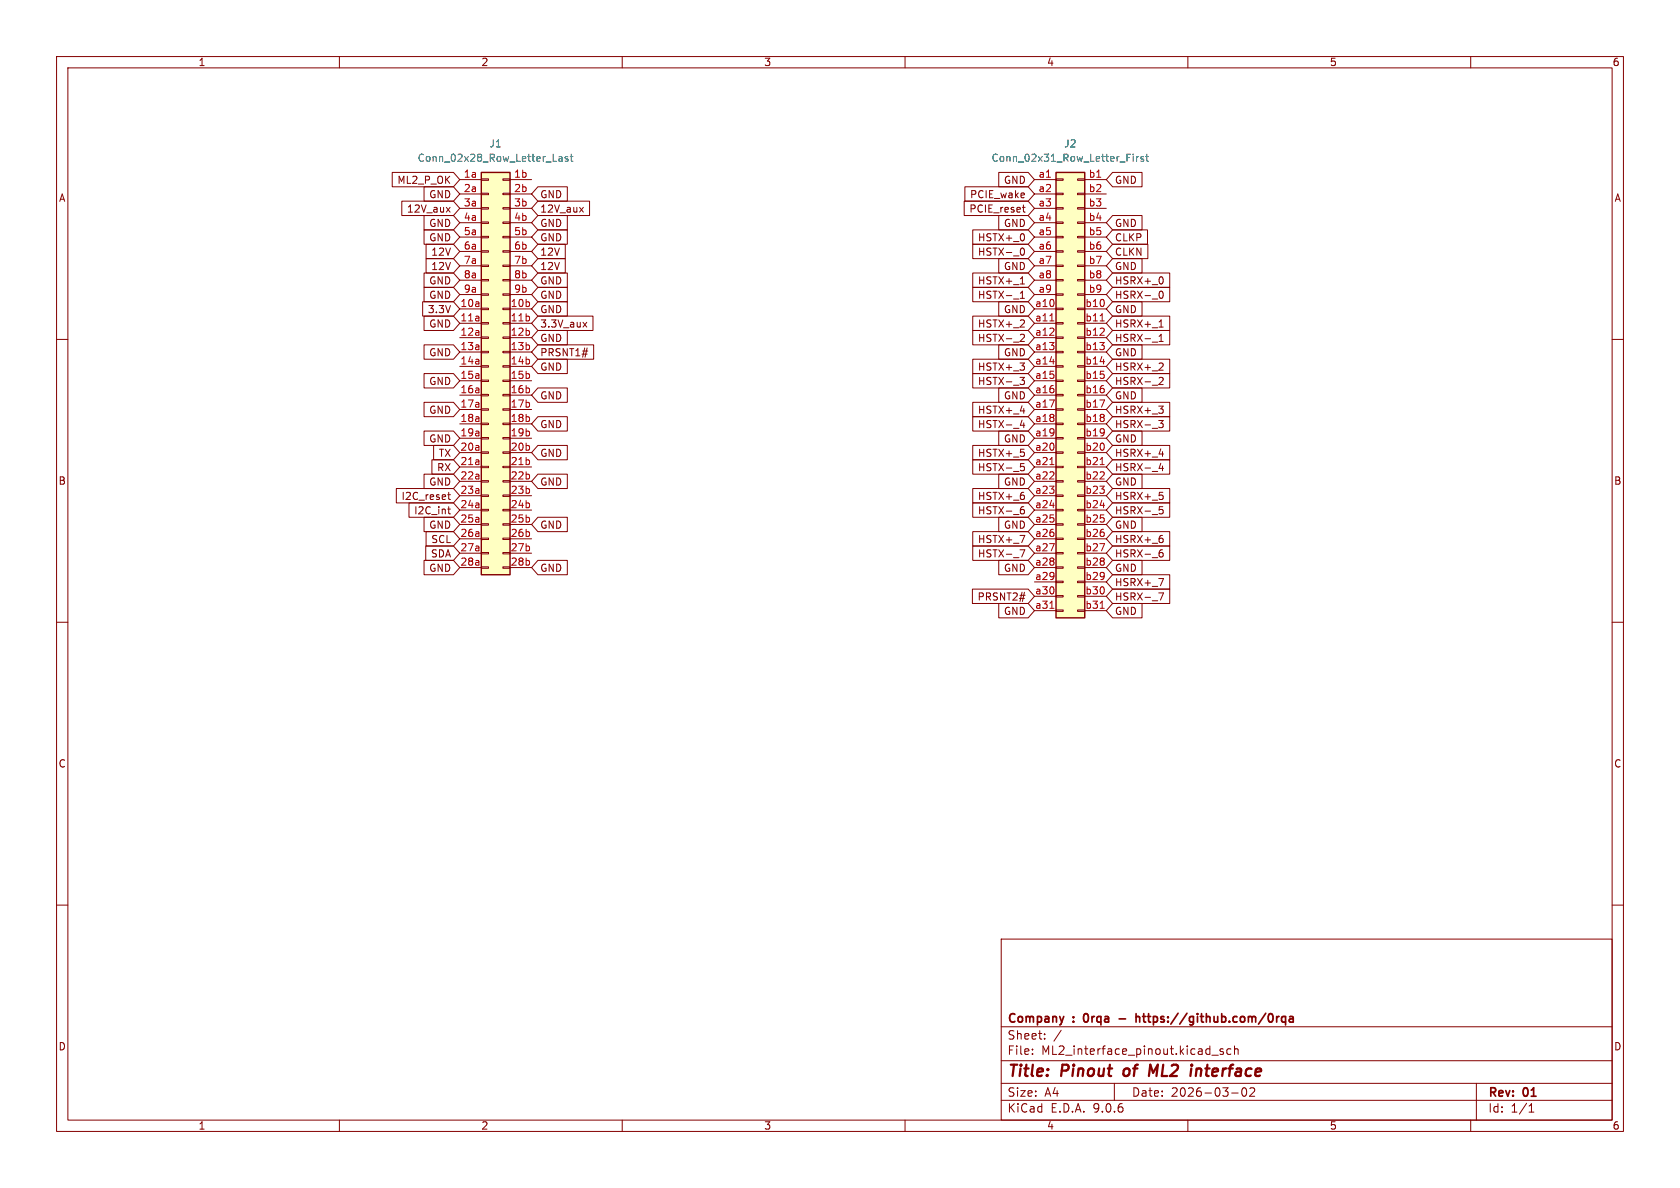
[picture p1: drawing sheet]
<svg xmlns="http://www.w3.org/2000/svg" width="297mm" height="210mm" viewBox="0 0 297 210" stroke-linecap="round" stroke-linejoin="round" font-family="sans-serif">
<g fill="none" stroke="#840000" stroke-width=".18">
<path d="M10 10h277v190h-277zM12 12h273v186h-273zM60 10v2M110 10v2M160 10v2M210 10v2M260 10v2M10 60h2M285 60h2M10 110h2M285 110h2M10 160h2"/>
<path d="M177 166h108v32h-108zM285 160h2M60 198v2M110 198v2M160 198v2M177 194.5h108M177 191.5h108M177 187.5h108M177 181.5h108M182.5 186.3v.1M182.5 185.5v.1M184.7 183.6v.1"/>
<path d="M184.7 182.8v.1M187.6 182.1l-1.3 2M197 191.5v3M210 198v2M214.2 186.5h1.2M216.2 185.5l-.3-.1-.2 .2v.2l.5 .2v.3h-.5M217.6 185.5l-.4-.1-.3 .3v.4l.1 .2h.6M217.7 193.2h1.2M218.2 185.5l.3-.1 .3 .1 .1 .9M218.2 184.9v1.5M219.7 192.4l.2-.1a.81 .81 0 0 1 .6 .6 .81 .81 0 0 1-.3 .8l-.2 .1a.81 .81 0 0 1-.3-1.4zM221 192.4l.5-.1 .2 .1 .1 .3-.9 1.1h.9"/>
<path d="M260 198v2M261 191.5v6.5M270.3 196.6h.9M270.3 195.5l.4-.4v1.5"/>
</g>
<path d="M198.8 189.1l-.2 .7 .3 .4M203.4 188.2l.4 1.4 .9-1.4M211.6 188.9l-.2 1.3M212.1 188.9l-.6 .2" fill="none" stroke="#840000" stroke-width=".4"/>
<path d="M191.6 179.5v.9M200.8 179.2v1.5M200.8 179.8l.3-.1 .3 .1 .1 .9M202 179.7h.6M227.3 179.8l-.5-.1-.2 .3M227.3 179.7v1.5M228 179.8h.6v.9M197.8 180.1h1.2M226.6 180.4l.2 .3 .5-.1M228.6 180l-.5 .1a.29 .29 0 0 0-.2 .3 .29 .29 0 0 0 .2 .3l.5-.1" fill="none" stroke="#840000" stroke-width=".3"/>
<path d="M186.7 30.5h5.1v78.7h-5.1z" fill="#ffffc2"/>
<path d="M186.7 30.5h5.1v78.7h-5.1z" fill="none" stroke="#840000" stroke-width=".25"/>
<g fill="none" stroke="#840000" stroke-width=".18">
<path d="M182.9 31.8h3.8M182.9 34.3h3.8M182.9 36.8h3.8M182.9 39.4h3.8M186.7 31.6h1.3v.3h-1.3zM186.7 34.2h1.3v.2h-1.3zM186.7 36.7h1.3v.3h-1.3zM186.7 39.2h1.3v.3h-1.3zM190.5 31.6h1.3v.3h-1.3zM190.5 34.2h1.3v.2h-1.3zM190.5 36.7h1.3v.3h-1.3zM190.5 39.2h1.3v.3h-1.3z"/>
<path d="M191.8 31.8h3.8M191.8 34.3h3.8M191.8 36.8h3.8M191.8 39.4h3.8M182.9 41.9h3.8M182.9 44.5h3.8M182.9 47h3.8M182.9 49.5h3.8M182.9 52.1h3.8M182.9 54.6h3.8M182.9 57.2h3.8M182.9 59.7h3.8"/>
<path d="M186.7 41.8h1.3v.2h-1.3zM186.7 44.3h1.3v.3h-1.3zM186.7 46.9h1.3v.2h-1.3zM186.7 49.4h1.3v.3h-1.3zM186.7 51.9h1.3v.3h-1.3zM186.7 54.5h1.3v.2h-1.3zM186.7 57h1.3v.3h-1.3zM186.7 59.6h1.3v.2h-1.3zM190.5 41.8h1.3v.2h-1.3zM190.5 44.3h1.3v.3h-1.3zM190.5 46.9h1.3v.2h-1.3zM190.5 49.4h1.3v.3h-1.3z"/>
<path d="M190.5 51.9h1.3v.3h-1.3zM190.5 54.5h1.3v.2h-1.3zM190.5 57h1.3v.3h-1.3zM190.5 59.6h1.3v.2h-1.3zM191.8 41.9h3.8M191.8 44.5h3.8M191.8 47h3.8M191.8 49.5h3.8M191.8 52.1h3.8M191.8 54.6h3.8M191.8 57.2h3.8M191.8 59.7h3.8"/>
<path d="M182.9 62.2h3.8M182.9 64.8h3.8M182.9 67.3h3.8M182.9 69.9h3.8M182.9 72.4h3.8M182.9 74.9h3.8M182.9 77.5h3.8M186.7 62.1h1.3v.3h-1.3zM186.7 64.6h1.3v.3h-1.3zM186.7 67.2h1.3v.2h-1.3zM186.7 69.7h1.3v.3h-1.3zM186.7 72.3h1.3v.2h-1.3z"/>
<path d="M186.7 74.8h1.3v.3h-1.3zM186.7 77.3h1.3v.3h-1.3zM186.7 79.9h1.3v.2h-1.3zM190.5 62.1h1.3v.3h-1.3zM190.5 64.6h1.3v.3h-1.3zM190.5 67.2h1.3v.2h-1.3zM190.5 69.7h1.3v.3h-1.3zM190.5 72.3h1.3v.2h-1.3zM190.5 74.8h1.3v.3h-1.3zM190.5 77.3h1.3v.3h-1.3zM190.5 79.9h1.3v.2h-1.3zM191.8 62.2h3.8"/>
<path d="M191.8 64.8h3.8M191.8 67.3h3.8M191.8 69.9h3.8M191.8 72.4h3.8M191.8 74.9h3.8M191.8 77.5h3.8M182.9 80h3.8M182.9 82.6h3.8M182.9 85.1h3.8M182.9 87.6h3.8M182.9 90.2h3.8M182.9 92.7h3.8"/>
<path d="M182.9 95.3h3.8M182.9 97.8h3.8M186.7 82.4h1.3v.3h-1.3zM186.7 85h1.3v.2h-1.3zM186.7 87.5h1.3v.3h-1.3zM186.7 90h1.3v.3h-1.3zM186.7 92.6h1.3v.2h-1.3zM186.7 95.1h1.3v.3h-1.3zM186.7 97.7h1.3v.2h-1.3zM190.5 82.4h1.3v.3h-1.3zM190.5 85h1.3v.2h-1.3zM190.5 87.5h1.3v.3h-1.3z"/>
<path d="M190.5 90h1.3v.3h-1.3zM190.5 92.6h1.3v.2h-1.3zM190.5 95.1h1.3v.3h-1.3zM190.5 97.7h1.3v.2h-1.3zM191.8 80h3.8M191.8 82.6h3.8M191.8 85.1h3.8M191.8 87.6h3.8M191.8 90.2h3.8M191.8 92.7h3.8M191.8 95.3h3.8M191.8 97.8h3.8"/>
<path d="M182.9 100.3h3.8M182.9 102.9h3.8M182.9 105.4h3.8M182.9 108h3.8M186.7 100.2h1.3v.3h-1.3zM186.7 102.7h1.3v.3h-1.3zM186.7 105.3h1.3v.2h-1.3zM186.7 107.8h1.3v.3h-1.3zM190.5 100.2h1.3v.3h-1.3zM190.5 102.7h1.3v.3h-1.3zM190.5 105.3h1.3v.2h-1.3zM190.5 107.8h1.3v.3h-1.3z"/>
<path d="M191.8 100.3h3.8M191.8 102.9h3.8M191.8 105.4h3.8M191.8 108h3.8"/>
</g>
<path d="M185.6 56.7h.7M194.5 56.7h.7M185.6 82.1h.7M194.5 82.1h.7M185.6 107.5h.7M194.5 107.5h.7" fill="none" stroke="#a90000" stroke-width=".18"/>
<path d="M200.3 27.2v.2M200.3 27.7v.8M200.9 27.7v.8M201.3 27.7l-.4 .2M202.1 27.7h-.3l-.1 .2v.1l.4 .2v.3h-.4M202.6 27.7h.4M202.7 27.2v1.1l.3 .2" fill="none" stroke="#006464" stroke-width=".18"/>
<path d="M85.1 30.5h5.1v71.1h-5.1z" fill="#ffffc2"/>
<path d="M85.1 30.5h5.1v71.1h-5.1z" fill="none" stroke="#840000" stroke-width=".25"/>
<g fill="none" stroke="#840000" stroke-width=".18">
<path d="M69.3 30.5h10.9l1.1 1.3-1.1 1.2h-10.9zM71 35.6h9.2l1.1 1.2-1.1 1.3h-9.2zM75 38.1h5.2l1.1 1.3-1.1 1.2h-5.2zM75 33h5.2l1.1 1.3-1.1 1.3h-5.2zM78.9 36.7l.7 .8M79.6 36.7l-.7 .8M81.3 31.8h3.8M81.3 34.3h3.8M81.3 36.8h3.8M81.3 39.4h3.8M85.1 31.6h1.3v.3h-1.3zM85.1 34.2h1.3v.2h-1.3z"/>
<path d="M85.1 36.7h1.3v.3h-1.3zM85.1 39.2h1.3v.3h-1.3zM88.9 31.6h1.3v.3h-1.3zM88.9 34.2h1.3v.2h-1.3zM88.9 36.7h1.3v.3h-1.3zM88.9 39.2h1.3v.3h-1.3zM90.2 31.8h3.8M90.2 34.3h3.8M90.2 36.8h3.8M90.2 39.4h3.8M95.1 33h5.2v2.6h-5.2l-1.1-1.3zM95.1 38.1h5.2v2.5h-5.2l-1.1-1.2z"/>
<path d="M95.1 35.6h9.1v2.5h-9.1l-1.1-1.3zM102.5 36.7l.6 .8M103.1 36.7l-.6 .8M170.5 35.6h11.3l1.1 1.2-1.1 1.3h-11.3zM170.6 33h11.2l1.1 1.3-1.1 1.3h-11.2zM176.6 30.5h5.2l1.1 1.3-1.1 1.2h-5.2zM176.6 38.1h5.2l1.1 1.3-1.1 1.2h-5.2zM180.7 36.7h.5M180.9 36.2v1.1l.3 .2M196.7 30.5h5.2v2.5h-5.2l-1.1-1.2zM196.7 38.1h5.2v2.5h-5.2l-1.1-1.2zM74.7 53.3h5.5l1.1 1.3-1.1 1.3h-5.5z"/>
<path d="M75 40.6h5.2l1.1 1.3-1.1 1.3h-5.2zM75 48.3h5.2l1.1 1.2-1.1 1.3h-5.2zM75 55.9h5.2l1.1 1.3-1.1 1.2h-5.2zM75 50.8h5.2l1.1 1.3-1.1 1.2h-5.2zM75.3 43.2h4.9l1.1 1.3-1.1 1.2h-4.9zM75.3 45.7h4.9l1.1 1.3-1.1 1.3h-4.9zM81.3 41.9h3.8M81.3 44.5h3.8M81.3 47h3.8M81.3 49.5h3.8M81.3 52.1h3.8M81.3 54.6h3.8"/>
<path d="M81.3 57.2h3.8M81.3 59.7h3.8M85.1 41.8h1.3v.2h-1.3zM85.1 44.3h1.3v.3h-1.3zM85.1 46.9h1.3v.2h-1.3zM85.1 49.4h1.3v.3h-1.3zM85.1 51.9h1.3v.3h-1.3zM85.1 54.5h1.3v.2h-1.3zM85.1 57h1.3v.3h-1.3zM85.1 59.6h1.3v.2h-1.3zM88.9 41.8h1.3v.2h-1.3zM88.9 44.3h1.3v.3h-1.3z"/>
<path d="M88.9 46.9h1.3v.2h-1.3zM88.9 49.4h1.3v.3h-1.3zM88.9 51.9h1.3v.3h-1.3zM88.9 54.5h1.3v.2h-1.3zM88.9 57h1.3v.3h-1.3zM88.9 59.6h1.3v.2h-1.3zM90.2 41.9h3.8M90.2 44.5h3.8M90.2 47h3.8M90.2 49.5h3.8M90.2 52.1h3.8M90.2 54.6h3.8"/>
<path d="M90.2 57.2h3.8M90.2 59.7h3.8M95.1 45.7h4.8v2.6h-4.8l-1.1-1.3zM95.1 48.3h5.2v2.5h-5.2l-1.1-1.3zM95.1 43.2h4.8v2.5h-4.8l-1.1-1.2zM95.1 50.8h5.2v2.5h-5.2l-1.1-1.2zM95.1 53.3h5.2v2.6h-5.2l-1.1-1.3zM95.1 40.6h5.2v2.6h-5.2l-1.1-1.3zM95.1 55.9h9.7v2.5h-9.7l-1.1-1.2zM95.1 58.4h5.2v2.6h-5.2l-1.1-1.3zM103.1 57l.6 .8M103.7 57l-.6 .8"/>
<path d="M172 55.9h9.8l1.1 1.3-1.1 1.2h-9.8zM172 58.4h9.8l1.1 1.3-1.1 1.3h-9.8zM172 48.3h9.8l1.1 1.2-1.1 1.3h-9.8zM172 50.8h9.8l1.1 1.3-1.1 1.2h-9.8zM172 43.2h9.8l1.1 1.3-1.1 1.2h-9.8zM172 40.6h9.8l1.1 1.3-1.1 1.3h-9.8zM176.6 53.3h5.2l1.1 1.3-1.1 1.3h-5.2zM176.6 45.7h5.2l1.1 1.3-1.1 1.3h-5.2zM180.4 52.7h.7M180.4 50.2h.7M180.4 51.8l.3-.3v1.2M180.6 43.9h.1a.68 .68 0 0 1 .4 .6 .68 .68 0 0 1-.4 .6h-.1"/>
<path d="M180.6 59.1l.4 .1 .1 .3-.8 .9h.8M181 56.6l.1 .2-.1 .3-.7 .7h.8M181 41.6v.7M196.7 45.7h5.2v2.6h-5.2l-1.1-1.3zM196.7 50.8h10.1v2.5h-10.1l-1.1-1.2zM196.7 48.3h10.1v2.5h-10.1l-1.1-1.3zM196.7 40.6h6.2v2.6h-6.2l-1.1-1.3zM196.7 43.2h6.2v2.5h-6.2l-1.1-1.2zM196.7 53.3h5.2v2.6h-5.2l-1.1-1.3zM196.7 58.4h10.1v2.6h-10.1l-1.1-1.3zM196.7 55.9h10.1v2.5h-10.1l-1.1-1.2zM204.9 57.8h.7"/>
<path d="M204.9 59.5l.4-.4v1.3M205 51.7l.2-.2a.68 .68 0 0 1 .5 .6 .68 .68 0 0 1-.5 .6l-.2-.2M205.2 56.7l.1-.1v1.2M205.5 49l.1 .4-.1 .7M75 61h5.2l1.1 1.2-1.1 1.3h-5.2zM75 71.1h5.2l1.1 1.3-1.1 1.3h-5.2zM75 76.2h5.2l1.1 1.3-1.1 1.2h-5.2zM75 66h5.2l1.1 1.3-1.1 1.3h-5.2zM76.7 78.7h3.5l1.1 1.3-1.1 1.3h-3.5zM81.3 62.2h3.8M81.3 64.8h3.8M81.3 67.3h3.8"/>
<path d="M81.3 69.9h3.8M81.3 72.4h3.8M81.3 74.9h3.8M81.3 77.5h3.8M85.1 62.1h1.3v.3h-1.3zM85.1 64.6h1.3v.3h-1.3zM85.1 67.2h1.3v.2h-1.3zM85.1 69.7h1.3v.3h-1.3zM85.1 72.3h1.3v.2h-1.3zM85.1 74.8h1.3v.3h-1.3zM85.1 77.3h1.3v.3h-1.3zM85.1 79.9h1.3v.2h-1.3z"/>
<path d="M88.9 62.1h1.3v.3h-1.3zM88.9 64.6h1.3v.3h-1.3zM88.9 67.2h1.3v.2h-1.3zM88.9 69.7h1.3v.3h-1.3zM88.9 72.3h1.3v.2h-1.3zM88.9 74.8h1.3v.3h-1.3zM88.9 77.3h1.3v.3h-1.3zM88.9 79.9h1.3v.2h-1.3zM90.2 62.2h3.8M90.2 64.8h3.8M90.2 67.3h3.8M90.2 69.9h3.8"/>
<path d="M90.2 72.4h3.8M90.2 74.9h3.8M90.2 77.5h3.8M95.1 63.5h5.2v2.5h-5.2l-1.1-1.2zM95.1 61h9.9v2.5h-9.9l-1.1-1.3zM95.1 68.6h5.2v2.5h-5.2l-1.1-1.2zM95.1 78.7h5.2v2.6h-5.2l-1.1-1.3zM95.1 73.7h5.2v2.5h-5.2l-1.1-1.3zM172 66h9.8l1.1 1.3-1.1 1.3h-9.8zM172 63.5h9.8l1.1 1.3-1.1 1.2h-9.8zM172 71.1h9.8l1.1 1.3-1.1 1.3h-9.8zM172 73.7h9.8l1.1 1.2-1.1 1.3h-9.8z"/>
<path d="M172 78.7h9.8l1.1 1.3-1.1 1.3h-9.8zM176.6 68.6h5.2l1.1 1.3-1.1 1.2h-5.2zM176.6 76.2h5.2l1.1 1.3-1.1 1.2h-5.2zM176.6 61h5.2l1.1 1.2-1.1 1.3h-5.2zM180.3 66.7h.8l-.4 .5 .3 .1 .1 .4-.2 .3h-.4M180.3 64.2h.8l-.4 .5M180.4 72.6h.8M180.4 79.4h.6M180.7 74.3l-.3 .9h.8M181 80l.1 .1-.1 .5M181 74.8v.8M181 64.8v.5"/>
<path d="M196.7 76.2h5.2v2.5h-5.2l-1.1-1.2zM196.7 68.6h5.2v2.5h-5.2l-1.1-1.2zM196.7 61h5.2v2.5h-5.2l-1.1-1.3zM196.7 73.7h10.1v2.5h-10.1l-1.1-1.3zM196.7 71.1h10.1v2.6h-10.1l-1.1-1.3zM196.7 63.5h10.1v2.5h-10.1l-1.1-1.2zM196.7 66h10.1v2.6h-10.1l-1.1-1.3zM196.7 78.7h10.1v2.6h-10.1l-1.1-1.3zM204.8 74.3h.8l-.4 .5 .4 .1v.5l-.2 .2h-.4M204.8 71.8h.8l-.4 .5M204.9 60.4h.7M205 66.8l.4-.1 .2 .4-.8 .9h.8"/>
<path d="M205.4 64.2l.2 .2v.3l-.8 .7h.8M205.4 72.3l.2 .2v.3l-.2 .3M205.5 79.8v.9M70.1 86.4h10.1l1.1 1.2-1.1 1.3h-10.1zM72.3 88.9h7.9l1.1 1.3-1.1 1.2h-7.9zM75 83.8h5.2l1.1 1.3-1.1 1.3h-5.2zM75 91.4h5.2l1.1 1.3-1.1 1.3h-5.2zM75 99.1h5.2l1.1 1.2-1.1 1.3h-5.2zM75.3 96.5h4.9l1.1 1.3-1.1 1.3h-4.9zM75.3 94h4.9l1.1 1.3-1.1 1.2h-4.9zM76.4 81.3h3.8l1.1 1.3-1.1 1.2h-3.8zM79.1 90h.5"/>
<path d="M79.1 87.5h.5M79.3 89.6v1.1l.3 .1M79.3 87v1.1l.3 .2M81.3 80h3.8M81.3 82.6h3.8M81.3 85.1h3.8M81.3 87.6h3.8M81.3 90.2h3.8M81.3 92.7h3.8M81.3 95.3h3.8M81.3 97.8h3.8M85.1 82.4h1.3v.3h-1.3z"/>
<path d="M85.1 85h1.3v.2h-1.3zM85.1 87.5h1.3v.3h-1.3zM85.1 90h1.3v.3h-1.3zM85.1 92.6h1.3v.2h-1.3zM85.1 95.1h1.3v.3h-1.3zM85.1 97.7h1.3v.2h-1.3zM88.9 82.4h1.3v.3h-1.3zM88.9 85h1.3v.2h-1.3zM88.9 87.5h1.3v.3h-1.3zM88.9 90h1.3v.3h-1.3zM88.9 92.6h1.3v.2h-1.3zM88.9 95.1h1.3v.3h-1.3z"/>
<path d="M88.9 97.7h1.3v.2h-1.3zM90.2 80h3.8M90.2 82.6h3.8M90.2 85.1h3.8M90.2 87.6h3.8M90.2 90.2h3.8M90.2 92.7h3.8M90.2 95.3h3.8M90.2 97.8h3.8M95.1 83.8h5.2v2.6h-5.2l-1.1-1.3zM95.1 91.4h5.2v2.6h-5.2l-1.1-1.3zM95.1 99.1h5.2v2.5h-5.2l-1.1-1.3z"/>
<path d="M172 94h9.8l1.1 1.3-1.1 1.2h-9.8zM172 96.5h9.8l1.1 1.3-1.1 1.3h-9.8zM172 86.4h9.8l1.1 1.2-1.1 1.3h-9.8zM172 88.9h9.8l1.1 1.3-1.1 1.2h-9.8zM172 81.3h9.8l1.1 1.3-1.1 1.2h-9.8zM176.6 91.4h5.2l1.1 1.3-1.1 1.3h-5.2zM176.6 99.1h5.2l1.1 1.2-1.1 1.3h-5.2zM176.6 83.8h5.2l1.1 1.3-1.1 1.3h-5.2zM180.3 97.2h.9l-.6 1.3M180.3 94.7h.9l-.6 1.2M180.4 82h.6M180.5 90.1h.4l.2 .2-.1 .5h-.5"/>
<path d="M180.6 82.4h.3l.2 .3-.1 .4-.4 .1M181 89.6l-.4 .1M181 87.6v.6M196.7 83.8h5.2v2.6h-5.2l-1.1-1.3zM196.7 88.9h10.1v2.5h-10.1l-1.1-1.2zM196.7 96.5h10.1v2.6h-10.1l-1.1-1.3zM196.7 94h10.1v2.5h-10.1l-1.1-1.2zM196.7 99.1h5.2v2.5h-5.2l-1.1-1.3zM196.7 81.3h10.1v2.5h-10.1l-1.1-1.2zM196.7 86.4h10.1v2.5h-10.1l-1.1-1.3zM196.7 91.4h5.2v2.6h-5.2l-1.1-1.3zM204.9 80.3h.8"/>
<path d="M205 90.1h.4l.2 .2-.1 .5h-.5M205 97.8l.4-.1 .2 .2-.1 .5-.3 .1-.2-.2M205 89.6h.6M205 87h.6M205.2 81.9l-.3 .9h.8M205.3 94.7h.2M205.4 87.5l.2 .3v.3l-.2 .2M205.4 95.1l.2 .3v.3l-.2 .2M205.5 97.2l-.3 .1-.2 .2M205.5 82.4v.8M81.3 100.3h3.8M85.1 100.2h1.3v.3h-1.3z"/>
<path d="M88.9 100.2h1.3v.3h-1.3zM90.2 100.3h3.8M171.9 104.1h9.9l1.1 1.3-1.1 1.3h-9.9zM176.6 106.7h5.2l1.1 1.3-1.1 1.2h-5.2zM196.7 106.7h5.2v2.5h-5.2l-1.1-1.2zM196.7 101.6h10.1v2.5h-10.1l-1.1-1.2zM196.7 104.1h10.1v2.6h-10.1l-1.1-1.3zM204.8 102.3h.9l-.5 1.2M204.8 104.8h.9l-.5 1.3"/>
</g>
<path d="M98.8 27.7h.5l.1 .8M99.4 28h-.5l-.1 .2 .1 .3h.5M100.4 27.7h-.3l-.2 .2 .1 .1 .4 .2v.3h-.5M100.8 27.7h.5M101 27.2v1.1l.3 .2" fill="none" stroke="#006464" stroke-width=".18"/>
<g font-size="2.8" fill="#840000">
<text x="178" y="190.9">Title:</text>
<text x="187.7" y="190.9">Pinout</text>
<text x="199.5" y="190.9">of</text>
<text x="204.8" y="190.9">ML2</text>
<text x="212.9" y="190.9">interface</text>
</g>
<g font-size="2.1" fill="#840000">
<text x="178" y="184">Sheet:</text>
<text x="178" y="181.2">Company</text>
<text x="189.8" y="181.2">:</text>
<text x="192.3" y="181.2">0rqa</text>
<text x="202.7" y="181.2">https://github.com/0rqa</text>
<text x="178" y="186.7">File:</text>
<text x="184.1" y="186.7">ML2_interface_pinout.kicad_sch</text>
<text x="178" y="196.9">KiCad</text>
<text x="178" y="194.1">Size:</text>
<text x="184.7" y="194.1">A4</text>
<text x="185.7" y="196.9">E.D.A.</text>
<text x="193.3" y="196.9">9.0.6</text>
<text x="200" y="194.1">Date:</text>
<text x="207" y="194.1">2026-03-02</text>
<text x="263" y="194.3">Rev:</text>
<text x="263" y="196.9">Id:</text>
<text x="267.1" y="196.9">1/1</text>
<text x="269.4" y="194.3">01</text>
</g>
<g font-size="1.8" fill="#840000">
<text x="35" y="11.9">1</text>
<text x="85" y="11.9">2</text>
<text x="135" y="11.9">3</text>
<text x="185" y="11.9">4</text>
<text x="235" y="11.9">5</text>
<text x="285" y="11.9">6</text>
<text x="10.3" y="35.9">A</text>
<text x="70.2" y="32.7">ML2_P_OK</text>
<text x="75.8" y="35.2">GND</text>
<text x="95.4" y="35.2">GND</text>
<text x="171.4" y="35.2">PCIE_wake</text>
<text x="177.4" y="32.7">GND</text>
<text x="197" y="32.7">GND</text>
<text x="285.3" y="35.9">A</text>
<text x="71.8" y="37.8">12V_aux</text>
<text x="75.8" y="40.3">GND</text>
<text x="95.4" y="40.3">GND</text>
<text x="95.4" y="37.8">12V_aux</text>
<text x="171.3" y="37.8">PCIE_reset</text>
<text x="177.4" y="40.3">GND</text>
<text x="197" y="40.3">GND</text>
<text x="75.8" y="42.9">GND</text>
<text x="76.1" y="45.4">12V</text>
<text x="76.1" y="47.9">12V</text>
<text x="95.4" y="47.9">12V</text>
<text x="95.4" y="45.4">12V</text>
<text x="95.4" y="42.9">GND</text>
<text x="172.8" y="45.4">HSTX-_0</text>
<text x="172.8" y="42.9">HSTX+_0</text>
<text x="177.4" y="47.9">GND</text>
<text x="197" y="47.9">GND</text>
<text x="197" y="42.9">CLKP</text>
<text x="197" y="45.4">CLKN</text>
<text x="75.8" y="50.5">GND</text>
<text x="75.8" y="53">GND</text>
<text x="95.4" y="50.5">GND</text>
<text x="95.4" y="53">GND</text>
<text x="172.8" y="50.5">HSTX+_1</text>
<text x="172.8" y="53">HSTX-_1</text>
<text x="197" y="53">HSRX-_0</text>
<text x="197" y="50.5">HSRX+_0</text>
<text x="75.5" y="55.6">3.3V</text>
<text x="75.8" y="58.1">GND</text>
<text x="95.4" y="55.6">GND</text>
<text x="95.4" y="58.1">3.3V_aux</text>
<text x="172.8" y="58.1">HSTX+_2</text>
<text x="177.4" y="55.6">GND</text>
<text x="197" y="55.6">GND</text>
<text x="197" y="58.1">HSRX+_1</text>
<text x="75.8" y="63.2">GND</text>
<text x="95.4" y="65.7">GND</text>
<text x="95.4" y="63.2">PRSNT1#</text>
<text x="95.4" y="60.6">GND</text>
<text x="172.8" y="60.6">HSTX-_2</text>
<text x="172.8" y="65.7">HSTX+_3</text>
<text x="177.4" y="63.2">GND</text>
<text x="197" y="63.2">GND</text>
<text x="197" y="65.7">HSRX+_2</text>
<text x="197" y="60.6">HSRX-_1</text>
<text x="75.8" y="68.3">GND</text>
<text x="95.4" y="70.8">GND</text>
<text x="172.8" y="68.3">HSTX-_3</text>
<text x="177.4" y="70.8">GND</text>
<text x="197" y="70.8">GND</text>
<text x="197" y="68.3">HSRX-_2</text>
<text x="75.8" y="73.3">GND</text>
<text x="95.4" y="75.9">GND</text>
<text x="172.8" y="73.3">HSTX+_4</text>
<text x="172.8" y="75.9">HSTX-_4</text>
<text x="197" y="75.9">HSRX-_3</text>
<text x="197" y="73.3">HSRX+_3</text>
<text x="75.8" y="78.4">GND</text>
<text x="77.2" y="83.5">RX</text>
<text x="77.5" y="81">TX</text>
<text x="95.4" y="81">GND</text>
<text x="172.8" y="81">HSTX+_5</text>
<text x="172.8" y="83.5">HSTX-_5</text>
<text x="177.4" y="78.4">GND</text>
<text x="197" y="78.4">GND</text>
<text x="197" y="81">HSRX+_4</text>
<text x="197" y="83.5">HSRX-_4</text>
<text x="10.3" y="85.9">B</text>
<text x="70.9" y="88.6">I2C_reset</text>
<text x="75.8" y="86">GND</text>
<text x="95.4" y="86">GND</text>
<text x="172.8" y="88.6">HSTX+_6</text>
<text x="177.4" y="86">GND</text>
<text x="197" y="86">GND</text>
<text x="197" y="88.6">HSRX+_5</text>
<text x="285.3" y="85.9">B</text>
<text x="73.1" y="91.1">I2C_int</text>
<text x="75.8" y="93.7">GND</text>
<text x="95.4" y="93.7">GND</text>
<text x="172.8" y="91.1">HSTX-_6</text>
<text x="177.4" y="93.7">GND</text>
<text x="197" y="91.1">HSRX-_5</text>
<text x="197" y="93.7">GND</text>
<text x="75.8" y="101.3">GND</text>
<text x="76.1" y="98.7">SDA</text>
<text x="76.1" y="96.2">SCL</text>
<text x="95.4" y="101.3">GND</text>
<text x="172.8" y="96.2">HSTX+_7</text>
<text x="172.8" y="98.7">HSTX-_7</text>
<text x="177.4" y="101.3">GND</text>
<text x="197" y="98.7">HSRX-_6</text>
<text x="197" y="96.2">HSRX+_6</text>
<text x="197" y="101.3">GND</text>
<text x="172.7" y="106.4">PRSNT2#</text>
<text x="197" y="103.8">HSRX+_7</text>
<text x="197" y="106.4">HSRX-_7</text>
<text x="177.4" y="108.9">GND</text>
<text x="197" y="108.9">GND</text>
<text x="10.3" y="135.9">C</text>
<text x="285.3" y="135.9">C</text>
<text x="10.3" y="185.9">D</text>
<text x="285.3" y="185.9">D</text>
<text x="35" y="199.9">1</text>
<text x="85" y="199.9">2</text>
<text x="135" y="199.9">3</text>
<text x="185" y="199.9">4</text>
<text x="235" y="199.9">5</text>
<text x="285" y="199.9">6</text>
</g>
<g font-size="1.8" fill="#006464">
<text x="73.7" y="28.8">Conn_02x28_Row_Letter_Last</text>
<text x="86.4" y="26.3">J1</text>
<text x="175.2" y="28.8">Conn_02x31_Row_Letter_First</text>
<text x="188" y="26.3">J2</text>
</g>
<g font-size="1.8" fill="#a90000">
<text x="81.9" y="31.5">1a</text>
<text x="81.9" y="34">2a</text>
<text x="90.8" y="31.5">1b</text>
<text x="90.8" y="34">2b</text>
<text x="183.5" y="31.5">a1</text>
<text x="183.5" y="34">a2</text>
<text x="192.4" y="31.5">b1</text>
<text x="192.4" y="34">b2</text>
<text x="81.9" y="36.6">3a</text>
<text x="81.9" y="39.1">4a</text>
<text x="81.9" y="41.7">5a</text>
<text x="90.8" y="36.6">3b</text>
<text x="90.8" y="39.1">4b</text>
<text x="90.8" y="41.7">5b</text>
<text x="183.5" y="36.6">a3</text>
<text x="183.5" y="39.1">a4</text>
<text x="183.5" y="41.7">a5</text>
<text x="192.4" y="36.6">b3</text>
<text x="192.4" y="39.1">b4</text>
<text x="192.4" y="41.7">b5</text>
<text x="81.9" y="44.2">6a</text>
<text x="81.9" y="46.7">7a</text>
<text x="90.8" y="44.2">6b</text>
<text x="90.8" y="46.7">7b</text>
<text x="183.5" y="44.2">a6</text>
<text x="183.5" y="46.7">a7</text>
<text x="192.4" y="44.2">b6</text>
<text x="192.4" y="46.7">b7</text>
<text x="81.9" y="49.3">8a</text>
<text x="81.9" y="51.8">9a</text>
<text x="90.8" y="49.3">8b</text>
<text x="90.8" y="51.8">9b</text>
<text x="183.5" y="49.3">a8</text>
<text x="183.5" y="51.8">a9</text>
<text x="192.4" y="49.3">b8</text>
<text x="192.4" y="51.8">b9</text>
<text x="81.3" y="54.4">10a</text>
<text x="81.3" y="56.9">11a</text>
<text x="81.3" y="59.4">12a</text>
<text x="90.2" y="54.4">10b</text>
<text x="90.2" y="56.9">11b</text>
<text x="90.2" y="59.4">12b</text>
<text x="182.9" y="54.4">a10</text>
<text x="182.9" y="56.9">a11</text>
<text x="182.9" y="59.4">a12</text>
<text x="191.8" y="54.4">b10</text>
<text x="191.8" y="56.9">b11</text>
<text x="191.8" y="59.4">b12</text>
<text x="81.3" y="62">13a</text>
<text x="81.3" y="64.5">14a</text>
<text x="90.2" y="62">13b</text>
<text x="90.2" y="64.5">14b</text>
<text x="182.9" y="62">a13</text>
<text x="182.9" y="64.5">a14</text>
<text x="191.8" y="62">b13</text>
<text x="191.8" y="64.5">b14</text>
<text x="81.3" y="67.1">15a</text>
<text x="81.3" y="69.6">16a</text>
<text x="90.2" y="67.1">15b</text>
<text x="90.2" y="69.6">16b</text>
<text x="182.9" y="67.1">a15</text>
<text x="182.9" y="69.6">a16</text>
<text x="191.8" y="67.1">b15</text>
<text x="191.8" y="69.6">b16</text>
<text x="81.3" y="72.1">17a</text>
<text x="81.3" y="74.7">18a</text>
<text x="81.3" y="77.2">19a</text>
<text x="90.2" y="72.1">17b</text>
<text x="90.2" y="74.7">18b</text>
<text x="90.2" y="77.2">19b</text>
<text x="182.9" y="72.1">a17</text>
<text x="182.9" y="74.7">a18</text>
<text x="182.9" y="77.2">a19</text>
<text x="191.8" y="72.1">b17</text>
<text x="191.8" y="74.7">b18</text>
<text x="191.8" y="77.2">b19</text>
<text x="81.3" y="79.8">20a</text>
<text x="81.3" y="82.3">21a</text>
<text x="90.2" y="79.8">20b</text>
<text x="90.2" y="82.3">21b</text>
<text x="182.9" y="79.8">a20</text>
<text x="182.9" y="82.3">a21</text>
<text x="191.8" y="79.8">b20</text>
<text x="191.8" y="82.3">b21</text>
<text x="81.3" y="84.8">22a</text>
<text x="81.3" y="87.4">23a</text>
<text x="81.3" y="89.9">24a</text>
<text x="90.2" y="84.8">22b</text>
<text x="90.2" y="87.4">23b</text>
<text x="90.2" y="89.9">24b</text>
<text x="182.9" y="84.8">a22</text>
<text x="182.9" y="87.4">a23</text>
<text x="182.9" y="89.9">a24</text>
<text x="191.8" y="84.8">b22</text>
<text x="191.8" y="87.4">b23</text>
<text x="191.8" y="89.9">b24</text>
<text x="81.3" y="92.5">25a</text>
<text x="81.3" y="95">26a</text>
<text x="90.2" y="92.5">25b</text>
<text x="90.2" y="95">26b</text>
<text x="182.9" y="92.5">a25</text>
<text x="182.9" y="95">a26</text>
<text x="191.8" y="92.5">b25</text>
<text x="191.8" y="95">b26</text>
<text x="81.3" y="97.5">27a</text>
<text x="81.3" y="100.1">28a</text>
<text x="90.2" y="97.5">27b</text>
<text x="90.2" y="100.1">28b</text>
<text x="182.9" y="97.5">a27</text>
<text x="182.9" y="100.1">a28</text>
<text x="191.8" y="97.5">b27</text>
<text x="191.8" y="100.1">b28</text>
<text x="182.9" y="102.6">a29</text>
<text x="182.9" y="105.2">a30</text>
<text x="182.9" y="107.7">a31</text>
<text x="191.8" y="102.6">b29</text>
<text x="191.8" y="105.2">b30</text>
<text x="191.8" y="107.7">b31</text>
</g>
</svg>
